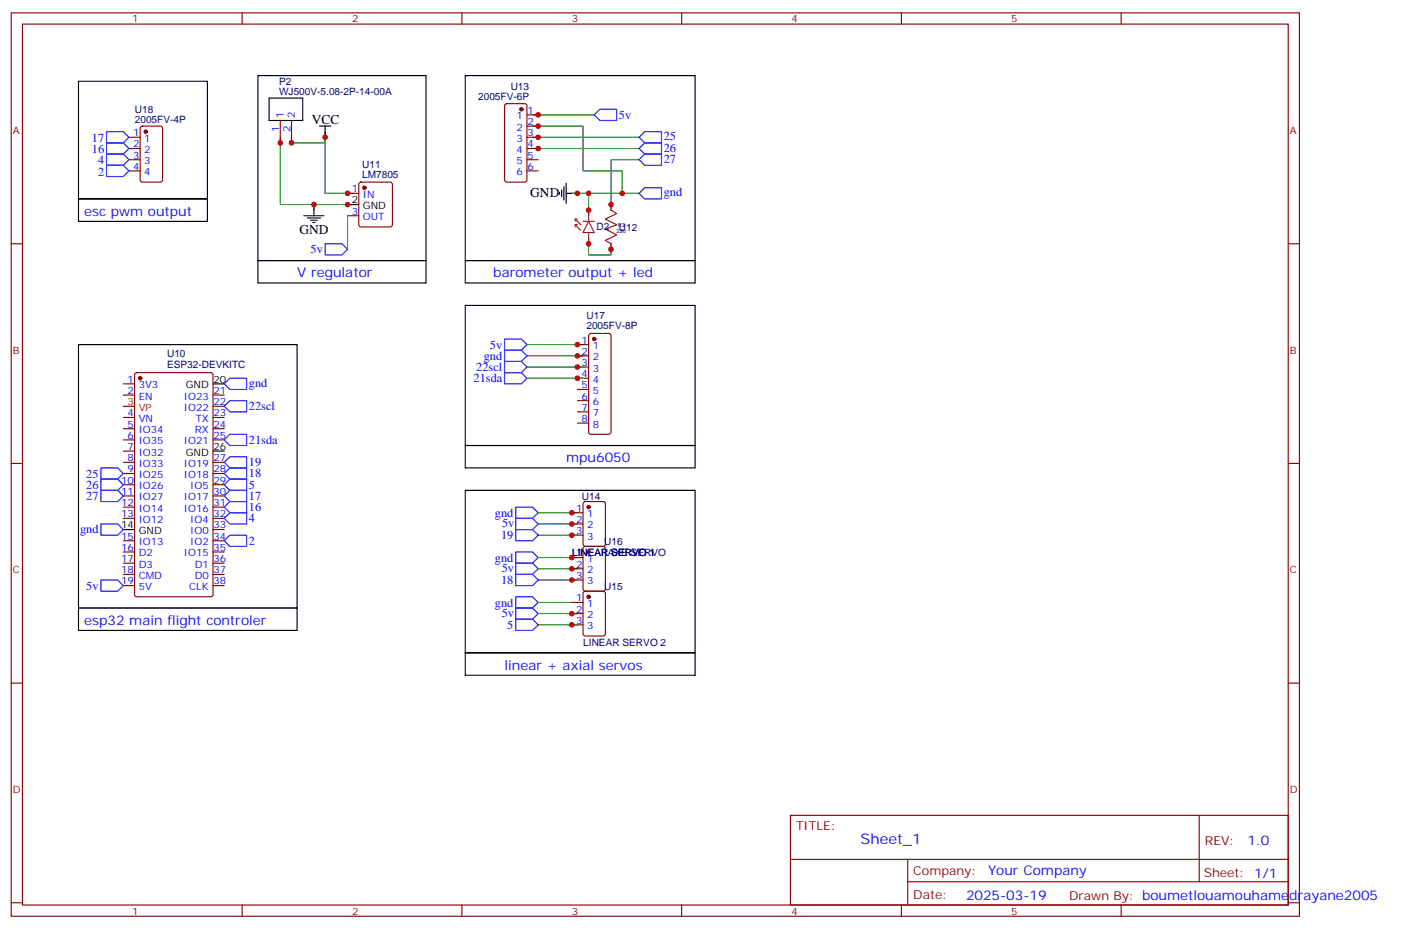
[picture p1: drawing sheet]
<svg xmlns="http://www.w3.org/2000/svg" width="441mm" height="292mm" viewBox="0 0 441 292" stroke-linecap="round" stroke-linejoin="round" font-family="sans-serif">
<g fill="none" stroke="#870000" stroke-width=".35">
<path d="M3.5 4.1h405.4v284.3h-405.4zM7.1 7.6h398.2v277.3h-398.2zM76.2 4.1v3.5M145.3 4.1v3.5M214.5 4.1v3.5M283.6 4.1v3.5M352.8 4.1v3.5M44.3 39.9l.5-.2h5.6l.7 .4 .1 16.5-.5 .7h-5.9l-.6-.4-.1-16.5zM88.2 37.9v7.1M91.7 37.9v7.1M159 32.8l.5-.2h5.6l.7 .5v23.5l-.5 .7h-5.8l-.7-.4-.1-23.6zM165.8 36.2h3.5"/>
<path d="M165.8 39.7h3.5M40.6 43.2h3.5M40.6 46.7h3.5M40.6 50.3h3.5M40.6 53.8h3.5M113.1 57.5l.5-.2h9.2l.5 .2 .2 .5v12.7l-.3 .5-.4 .2h-9.2l-.5-.2-.2-.5v-12.7zM165.8 43.2h3.5M165.8 46.7h3.5M165.8 50.3h3.5M165.8 53.8h3.5M3.5 76.7h3.6M109.4 60.9h3.5"/>
<path d="M109.4 67.9h3.5M192.3 64.4v1.7M192.3 76.7v1.8M405.3 76.7h3.6M42.6 117.5l.4-.2h23.3l.7 .4v69.4l-.4 .7-23.6 .1-.6-.5-.1-69.4zM181.7 108.5h3.5M181.7 112h3.5M181.7 115.5h3.5M181.7 119.1h3.5M185.4 105.2l.5-.2h5.7l.5 .2 .2 .5v30.3l-.3 .5-.4 .2h-5.7l-.5-.2-.2-.5v-30.3zM38.8 120.8h3.5M38.8 124.4h3.5"/>
<path d="M38.8 131.4h3.5M38.8 134.9h3.5M38.8 138.5h3.5M67 124.4h3.6M67 131.4h3.6M67 134.9h3.6M67 138.5h3.6M67 127.9h3.6M181.7 122.6h3.5M181.7 126.1h3.5M181.7 129.6h3.5M181.7 133.2h3.5"/>
<path d="M3.5 145.9h3.6M38.8 142h3.5M38.8 145.5h3.5M38.8 149h3.5M38.8 152.6h3.5M38.8 156.1h3.5M38.8 159.6h3.5M67 145.5h3.6M67 149h3.6M67 152.6h3.6M67 156.1h3.6M67 159.6h3.6"/>
<path d="M183.7 158.1l.4-.2h5.7l.6 .4 .1 13-.5 .6-5.9 .1-.6-.5-.1-12.9zM405.3 145.9h3.6M38.8 163.2h3.5M38.8 170.2h3.5M38.8 173.7h3.5M38.8 177.3h3.5M67 163.2h3.6M67 170.2h3.6M67 173.7h3.6M67 177.3h3.6M67 166.7h3.6M179.9 161.4h3.5"/>
<path d="M179.9 164.9h3.5M179.9 168.5h3.5M179.9 175.5h3.5M179.9 179h3.5M183.7 172.2l.4-.2h5.7l.6 .4 .1 13-.5 .6-5.9 .1-.6-.5-.1-12.9zM38.8 180.8h3.5M38.8 184.3h3.5M67 180.8h3.6M67 184.3h3.6M179.9 189.6h3.5M179.9 193.1h3.5M179.9 196.7h3.5"/>
<path d="M179.9 182.6h3.5M183.7 186.3l.4-.2h5.7l.6 .4 .1 13-.5 .6-5.9 .1-.6-.5-.1-12.9zM3.5 215h3.6M405.3 215h3.6M248.7 256.6h156.6v28.3h-156.6zM377.3 256.7v20.8M248.7 270.5h156.5M285.6 277.5h119.6M285.6 270.5v14.1M3.5 284.2h3.6M76.2 284.9v3.5M145.3 284.9v3.5"/>
<path d="M214.5 284.9v3.5M283.6 284.9v3.5M352.8 284.9v3.5M405.3 284.2h3.6"/>
</g>
<g fill="none" stroke="#000" stroke-width=".35">
<path d="M24.7 25.6h40.6v37h-40.6zM81.1 23.8h53v58.2h-53zM84.7 30.9h10.5v7h-10.5zM100.5 39.7h3.6M102.3 39.7v3.5M146.4 23.8h72.3v58.2h-72.3zM176.7 59.8v2.1M177.4 58.7v4.3M178.2 57.7v6.3M24.7 62.6h40.6v7.1h-40.6zM95.6 67.9h6.4M96.7 68.6h4.2"/>
<path d="M97.7 69.3h2.1M98.4 70h.7M98.8 64.4v3.5M109.4 64.4h3.5M176 60.5v.7M178.2 60.9h3.5M81.1 82h53v7.1h-53zM146.4 96.1h72.3v44.1h-72.3zM146.4 82h72.3v7.1h-72.3zM24.7 108.5h68.8v82.9h-68.8zM67 120.8h3.6M67 142h3.6"/>
<path d="M146.4 154.3h72.3v51.2h-72.3zM146.4 140.2h72.3v7.1h-72.3zM38.8 166.7h3.5M24.7 191.4h68.8v7h-68.8zM146.4 205.5h72.3v7h-72.3z"/>
</g>
<g fill="none" stroke="#008700" stroke-width=".35">
<path d="M167.6 39.7h15.8v14.1h12.4v7.1M167.6 36.2h19.4M88.2 43.2v21.2h10.6M91.7 43.2v1.8h10.6v-1.8M102.3 41.5v19.4h8.8M167.6 46.7h33.5M167.6 43.2h33.5M201.1 50.3h-8.8v15.8M109.4 67.9v10.6M111.1 64.4h-12.3v1.7M179.9 60.9h21.2M185.2 60.9v7"/>
<path d="M185.2 75v5.3h7.1v-3.6M165.8 112h17.6M165.8 108.5h17.6M165.8 115.5h17.6M165.8 119.1h17.6M169.3 175.5h12.4M169.3 164.9h12.4M169.3 161.4h12.4M169.3 179h12.4M169.3 168.5h12.4M169.3 189.6h10.6M169.3 182.6h12.4"/>
<path d="M169.3 193.1h12.4M169.3 196.7h12.4"/>
</g>
<g fill="none" stroke="#00f" stroke-width=".35">
<path d="M187 36.2l1.7-1.8h5.3v3.5h-5.3zM33.5 41.5h5.3l1.8 1.7-1.8 1.8h-5.3zM33.5 45h5.3l1.8 1.7-1.8 1.8h-5.3zM33.5 48.5h5.3l1.8 1.8-1.8 1.7h-5.3zM33.5 52h5.3l1.8 1.8-1.8 1.8h-5.3zM201.1 43.2l1.7-1.7h5.3v3.5h-5.3zM201.1 46.7l1.7-1.7h5.3v3.5h-5.3zM201.1 50.3l1.7-1.8h5.3v3.5h-5.3zM102.3 76.7h5.3l1.8 1.8-1.8 1.8h-5.3zM201.1 60.9l1.7-1.8h5.3v3.5h-5.3zM158.7 106.7h5.3l1.8 1.8-1.8 1.7h-5.3zM158.7 110.2h5.3l1.8 1.8-1.8 1.8h-5.3z"/>
<path d="M158.7 113.8h5.3l1.8 1.7-1.8 1.8h-5.3zM158.7 117.3h5.3l1.8 1.8-1.8 1.7h-5.3zM70.6 120.8l1.7-1.7h5.3v3.5h-5.3zM70.6 127.9l1.7-1.8h5.3v3.5h-5.3zM70.6 138.5l1.7-1.8h5.3v3.5h-5.3zM31.7 147.3h5.3l1.8 1.7-1.8 1.8h-5.3zM31.7 150.8h5.3l1.8 1.8-1.8 1.7h-5.3zM31.7 154.3h5.3l1.8 1.8-1.8 1.8h-5.3zM70.6 145.5l1.7-1.7h5.3v3.5h-5.3zM70.6 149l1.7-1.7h5.3v3.5h-5.3zM70.6 152.6l1.7-1.8h5.3v3.5h-5.3zM70.6 159.6l1.7-1.7h5.3v3.5h-5.3z"/>
<path d="M72.3 154.3h5.3v3.6h-5.3l-1.7-1.8zM162.3 159.6h5.3l1.7 1.8-1.7 1.8h-5.3zM31.7 164.9h5.3l1.8 1.8-1.8 1.8h-5.3zM70.6 170.2l1.7-1.7h5.3v3.5h-5.3zM70.6 163.2l1.7-1.8h5.3v3.5h-5.3zM162.3 173.7h5.3l1.7 1.8-1.7 1.8h-5.3zM162.3 177.3h5.3l1.7 1.7-1.7 1.8h-5.3zM162.3 163.2h5.3l1.7 1.7-1.7 1.8h-5.3zM162.3 166.7h5.3l1.7 1.8-1.7 1.7h-5.3zM31.7 182.6h5.3l1.8 1.7-1.8 1.8h-5.3zM162.3 187.9h5.3l1.7 1.7-1.7 1.8h-5.3zM162.3 191.4h5.3l1.7 1.7-1.7 1.8h-5.3z"/>
<path d="M162.3 180.8h5.3l1.7 1.8-1.7 1.7h-5.3zM162.3 194.9h5.3l1.7 1.8-1.7 1.7h-5.3z"/>
</g>
<g fill="#870000" stroke="#870000" stroke-width=".35">
<circle cx="44.1" cy="119.1" r=".53"/>
<circle cx="114.7" cy="59.1" r=".53"/>
<circle cx="164" cy="34.4" r=".53"/>
<circle cx="185.2" cy="159.6" r=".53"/>
<circle cx="185.2" cy="187.9" r=".53"/>
<circle cx="185.2" cy="173.7" r=".53"/>
<circle cx="187" cy="106.7" r=".53"/>
<circle cx="45.9" cy="41.5" r=".53"/>
</g>
<path d="M181 69l1.7 1.7M181 70.7l1.7 1.8M181 69v.7M181 70.7v.7M181 69h.7M181 70.7h.7M38.8 127.9h3.5" fill="none" stroke="#f00" stroke-width=".35"/>
<path d="M192.3 66.1l1.7 1.1-3.5 1.8 3.5 1.7-3.5 1.4 3.5 1.8-3.5 1.8 1.8 1" fill="none" stroke="#a10000" stroke-width=".35"/>
<path d="M183.4 69.7h3.6M185.2 69.7l1.8 3.5h-3.6zM185.2 66.1v3.6M185.2 73.2v3.5" fill="none" stroke="#8c2424" stroke-width=".35"/>
<g fill="#c00">
<circle cx="179.9" cy="164.9" r=".88"/>
<circle cx="179.9" cy="182.6" r=".88"/>
<circle cx="179.9" cy="175.5" r=".88"/>
<circle cx="181.7" cy="112" r=".88"/>
<circle cx="102.3" cy="43.2" r=".88"/>
<circle cx="88.2" cy="45" r=".88"/>
<circle cx="91.7" cy="45" r=".88"/>
<circle cx="98.8" cy="64.4" r=".88"/>
<circle cx="109.4" cy="64.4" r=".88"/>
<circle cx="109.4" cy="60.9" r=".88"/>
<circle cx="169.3" cy="46.7" r=".88"/>
<circle cx="169.3" cy="43.2" r=".88"/>
<circle cx="169.3" cy="39.7" r=".88"/>
<circle cx="169.3" cy="36.2" r=".88"/>
<circle cx="185.2" cy="60.9" r=".88"/>
<circle cx="181.7" cy="60.9" r=".88"/>
<circle cx="185.2" cy="66.1" r=".88"/>
<circle cx="192.3" cy="78.5" r=".88"/>
<circle cx="185.2" cy="76.7" r=".88"/>
<circle cx="192.3" cy="64.4" r=".88"/>
<circle cx="195.8" cy="60.9" r=".88"/>
<circle cx="179.9" cy="161.4" r=".88"/>
<circle cx="179.9" cy="179" r=".88"/>
<circle cx="179.9" cy="193.1" r=".88"/>
<circle cx="181.7" cy="108.5" r=".88"/>
<circle cx="181.7" cy="115.5" r=".88"/>
<circle cx="181.7" cy="119.1" r=".88"/>
<circle cx="179.9" cy="168.5" r=".88"/>
<circle cx="179.9" cy="196.7" r=".88"/>
</g>
<text font-size="4.6" fill="#00f" x="270.8" y="265.7">Sheet_1</text>
<g font-size="4.2">
<text x="98.1" y="39">VCC</text>
<text x="166.8" y="62.2">GND</text>
<text x="94.2" y="73.6">GND</text>
</g>
<g font-size="4.2" fill="#00f">
<text x="26.5" y="67.9">esc pwm output</text>
<text x="93.5" y="87.3">V regulator</text>
<text x="155.2" y="87.3">barometer output + led</text>
<text x="178.2" y="145.5">mpu6050</text>
<text x="26.5" y="196.7">esp32 main flight controler</text>
<text x="158.7" y="210.8">linear + axial servos</text>
<text x="392.5" y="265.9">1.0</text>
<text x="310.9" y="275.5">Your Company</text>
<text x="304" y="283.3">2025-03-19</text>
</g>
<g font-size="3.9" fill="#00f">
<text x="194.7" y="37.5">5v</text>
<text x="28.9" y="44.7">17</text>
<text x="208.8" y="44.2">25</text>
<text x="208.8" y="47.7">26</text>
<text x="28.9" y="48.2">16</text>
<text x="30.9" y="51.8">4</text>
<text x="208.8" y="51.3">27</text>
<text x="30.9" y="55.3">2</text>
<text x="208.8" y="61.8">gnd</text>
<text x="97.7" y="79.7">5v</text>
<text x="152.2" y="113.2">gnd</text>
<text x="154.2" y="109.7">5v</text>
<text x="149.9" y="116.8">22scl</text>
<text x="78.3" y="121.9">gnd</text>
<text x="149" y="120.3">21sda</text>
<text x="78.3" y="129.1">22scl</text>
<text x="78.3" y="139.7">21sda</text>
<text x="78.3" y="146.7">19</text>
<text x="27.2" y="150.3">25</text>
<text x="27.2" y="153.9">26</text>
<text x="78.3" y="150.2">18</text>
<text x="78.3" y="153.8">5</text>
<text x="27.2" y="157.4">27</text>
<text x="78.3" y="157.3">17</text>
<text x="78.3" y="160.8">16</text>
<text x="25.2" y="167.9">gnd</text>
<text x="78.3" y="164.3">4</text>
<text x="155.8" y="162.9">gnd</text>
<text x="158" y="165.9">5v</text>
<text x="78.3" y="171.4">2</text>
<text x="157.7" y="169.7">19</text>
<text x="155.8" y="177">gnd</text>
<text x="27.2" y="185.6">5v</text>
<text x="157.7" y="183.8">18</text>
<text x="157.9" y="180.2">5v</text>
<text x="155.8" y="191.1">gnd</text>
<text x="157.9" y="194.3">5v</text>
<text x="159.6" y="197.9">5</text>
</g>
<g font-size="3.9" fill="#800">
<text x="250.5" y="261.2">TITLE:</text>
<text x="379.1" y="265.9">REV:</text>
<text x="287.4" y="275.4">Company:</text>
<text x="378.7" y="276">Sheet: 1/1</text>
<text x="287.4" y="283.1">Date:</text>
<text x="336.4" y="283.2">Drawn By: boumetlouamouhamedrayane2005</text>
</g>
<g font-size="3.2" fill="#800">
<text x="41.6" y="7.1">1</text>
<text x="110.8" y="7.1">2</text>
<text x="179.9" y="7.1">3</text>
<text x="249.1" y="7.1">4</text>
<text x="318.2" y="7.1">5</text>
<text x="4.1" y="42.2">A</text>
<text x="405.9" y="42.2">A</text>
<text x="4.1" y="111.3">B</text>
<text x="405.9" y="111.3">B</text>
<text x="4.1" y="180.4">C</text>
<text x="405.9" y="180.4">C</text>
<text x="4.1" y="249.6">D</text>
<text x="405.9" y="249.6">D</text>
<text x="41.6" y="287.9">1</text>
<text x="110.8" y="287.9">2</text>
<text x="179.9" y="287.9">3</text>
<text x="249.1" y="287.9">4</text>
<text x="318.2" y="287.9">5</text>
</g>
<g font-size="3.2" fill="#000080">
<text x="87.8" y="29.8">WJ500V-5.08-2P-14-00A</text>
<text x="87.8" y="26.7">P2</text>
<text x="160.7" y="28.2">U13</text>
<text x="42.4" y="35.5">U18</text>
<text x="150.5" y="31.4">2005FV-6P</text>
<text x="42.4" y="38.6">2005FV-4P</text>
<text x="113.9" y="52.9">U11</text>
<text x="113.9" y="56.1">LM7805</text>
<text x="187.7" y="72.6">D2</text>
<text x="194.7" y="72.7">U12</text>
<text x="184.5" y="100.5">U17</text>
<text x="184.5" y="103.7">2005FV-8P</text>
<text x="52.6" y="112.4">U10</text>
<text x="52.6" y="115.9">ESP32-DEVKITC</text>
<text x="183.1" y="157.3">U14</text>
<text x="190.1" y="171.4">U16</text>
<text x="180" y="175">LINEAR SERVO 1</text>
<text x="191.2" y="175">AXE SERVO</text>
<text x="190.1" y="185.6">U15</text>
<text x="183.5" y="203.2">LINEAR SERVO 2</text>
</g>
<g font-size="3.2" fill="#00f">
<text x="166" y="35.8">1</text>
<text x="87.8" y="41.7" transform="rotate(-90 87.8 41.7)">1</text>
<text x="89.3" y="37.2" transform="rotate(-90 89.3 37.2)">1</text>
<text x="91.4" y="41.7" transform="rotate(-90 91.4 41.7)">2</text>
<text x="92.8" y="37.2" transform="rotate(-90 92.8 37.2)">2</text>
<text x="162.5" y="37.6">1</text>
<text x="162.5" y="41.1">2</text>
<text x="166" y="39.3">2</text>
<text x="41.9" y="42.9">1</text>
<text x="41.9" y="46.4">2</text>
<text x="45.4" y="44.6">1</text>
<text x="162.5" y="44.6">3</text>
<text x="166" y="42.9">3</text>
<text x="166" y="46.4">4</text>
<text x="41.9" y="49.9">3</text>
<text x="41.9" y="53.4">4</text>
<text x="45.4" y="48.2">2</text>
<text x="45.4" y="51.7">3</text>
<text x="162.5" y="48.2">4</text>
<text x="162.5" y="51.7">5</text>
<text x="166" y="49.9">5</text>
<text x="166" y="53.4">6</text>
<text x="45.4" y="55.2">4</text>
<text x="162.5" y="55.2">6</text>
<text x="110.7" y="60.5">1</text>
<text x="114.2" y="62.3">IN</text>
<text x="110.7" y="67.6">3</text>
<text x="114.2" y="69.3">OUT</text>
<text x="183" y="108.1">1</text>
<text x="183" y="111.7">2</text>
<text x="186.5" y="109.9">1</text>
<text x="186.5" y="113.4">2</text>
<text x="183" y="115.2">3</text>
<text x="183" y="118.7">4</text>
<text x="186.5" y="116.9">3</text>
<text x="40.1" y="120.5">1</text>
<text x="40.1" y="124">2</text>
<text x="43.6" y="122.2">3V3</text>
<text x="43.6" y="125.8">EN</text>
<text x="57.9" y="125.8">IO23</text>
<text x="67.2" y="124">21</text>
<text x="183" y="122.2">5</text>
<text x="183" y="125.8">6</text>
<text x="186.5" y="120.5">4</text>
<text x="186.5" y="124">5</text>
<text x="40.1" y="131.1">4</text>
<text x="57.9" y="129.3">IO22</text>
<text x="67.2" y="127.5">22</text>
<text x="67.2" y="131.1">23</text>
<text x="183" y="129.3">7</text>
<text x="186.5" y="127.5">6</text>
<text x="186.5" y="131.1">7</text>
<text x="40.1" y="134.6">5</text>
<text x="43.6" y="132.8">VN</text>
<text x="43.6" y="136.3">IO34</text>
<text x="61.3" y="136.3">RX</text>
<text x="61.6" y="132.8">TX</text>
<text x="67.2" y="134.6">24</text>
<text x="183" y="132.8">8</text>
<text x="186.5" y="134.6">8</text>
<text x="40.1" y="138.1">6</text>
<text x="40.1" y="141.6">7</text>
<text x="43.6" y="139.9">IO35</text>
<text x="43.6" y="143.4">IO32</text>
<text x="57.9" y="139.9">IO21</text>
<text x="67.2" y="138.1">25</text>
<text x="40.1" y="145.2">8</text>
<text x="40.1" y="148.7">9</text>
<text x="43.6" y="146.9">IO33</text>
<text x="57.9" y="146.9">IO19</text>
<text x="67.2" y="145.2">27</text>
<text x="67.2" y="148.7">28</text>
<text x="38.1" y="152.2">10</text>
<text x="38.1" y="155.8">11</text>
<text x="43.6" y="150.5">IO25</text>
<text x="43.6" y="154">IO26</text>
<text x="57.9" y="150.5">IO18</text>
<text x="59.9" y="154">IO5</text>
<text x="67.2" y="152.2">29</text>
<text x="67.2" y="155.8">30</text>
<text x="38.1" y="159.3">12</text>
<text x="43.6" y="157.5">IO27</text>
<text x="43.6" y="161">IO14</text>
<text x="57.9" y="157.5">IO17</text>
<text x="57.9" y="161">IO16</text>
<text x="67.2" y="159.3">31</text>
<text x="181.3" y="161">1</text>
<text x="38.1" y="162.8">13</text>
<text x="43.6" y="164.6">IO12</text>
<text x="59.9" y="164.6">IO4</text>
<text x="67.2" y="162.8">32</text>
<text x="67.2" y="166.3">33</text>
<text x="181.3" y="164.6">2</text>
<text x="184.7" y="162.8">1</text>
<text x="184.7" y="166.3">2</text>
<text x="38.1" y="169.9">15</text>
<text x="38.1" y="173.4">16</text>
<text x="43.6" y="171.6">IO13</text>
<text x="59.9" y="168.1">IO0</text>
<text x="59.9" y="171.6">IO2</text>
<text x="67.2" y="169.9">34</text>
<text x="67.2" y="173.4">35</text>
<text x="181.3" y="168.1">3</text>
<text x="184.7" y="169.9">3</text>
<text x="38.1" y="176.9">17</text>
<text x="43.6" y="175.2">D2</text>
<text x="43.6" y="178.7">D3</text>
<text x="57.9" y="175.2">IO15</text>
<text x="61.3" y="178.7">D1</text>
<text x="67.2" y="176.9">36</text>
<text x="181.3" y="175.2">1</text>
<text x="181.3" y="178.7">2</text>
<text x="184.7" y="176.9">1</text>
<text x="38.1" y="180.4">18</text>
<text x="38.1" y="184">19</text>
<text x="43.6" y="182.2">CMD</text>
<text x="43.6" y="185.7">5V</text>
<text x="59.5" y="185.7">CLK</text>
<text x="61.3" y="182.2">D0</text>
<text x="67.2" y="180.4">37</text>
<text x="67.2" y="184">38</text>
<text x="181.3" y="182.2">3</text>
<text x="184.7" y="180.4">2</text>
<text x="184.7" y="184">3</text>
<text x="181.3" y="189.3">1</text>
<text x="184.7" y="191">1</text>
<text x="181.3" y="192.8">2</text>
<text x="181.3" y="196.3">3</text>
<text x="184.7" y="194.6">2</text>
<text x="184.7" y="198.1">3</text>
</g>
<g font-size="3.2">
<text x="110.7" y="64">2</text>
<text x="114.2" y="65.8">GND</text>
<text x="58.4" y="122.2">GND</text>
<text x="67.2" y="120.5">20</text>
<text x="58.4" y="143.4">GND</text>
<text x="67.2" y="141.6">26</text>
<text x="38.1" y="166.3">14</text>
<text x="43.6" y="168.1">GND</text>
</g>
<g font-size="3.2" fill="#f00">
<text x="40.1" y="127.5">3</text>
<text x="43.6" y="129.3">VP</text>
</g>
<g font-size="1.8" fill="#000080">
<text x="194.4" y="71.4">R3</text>
<text x="194" y="73.2">220</text>
</g>
</svg>
